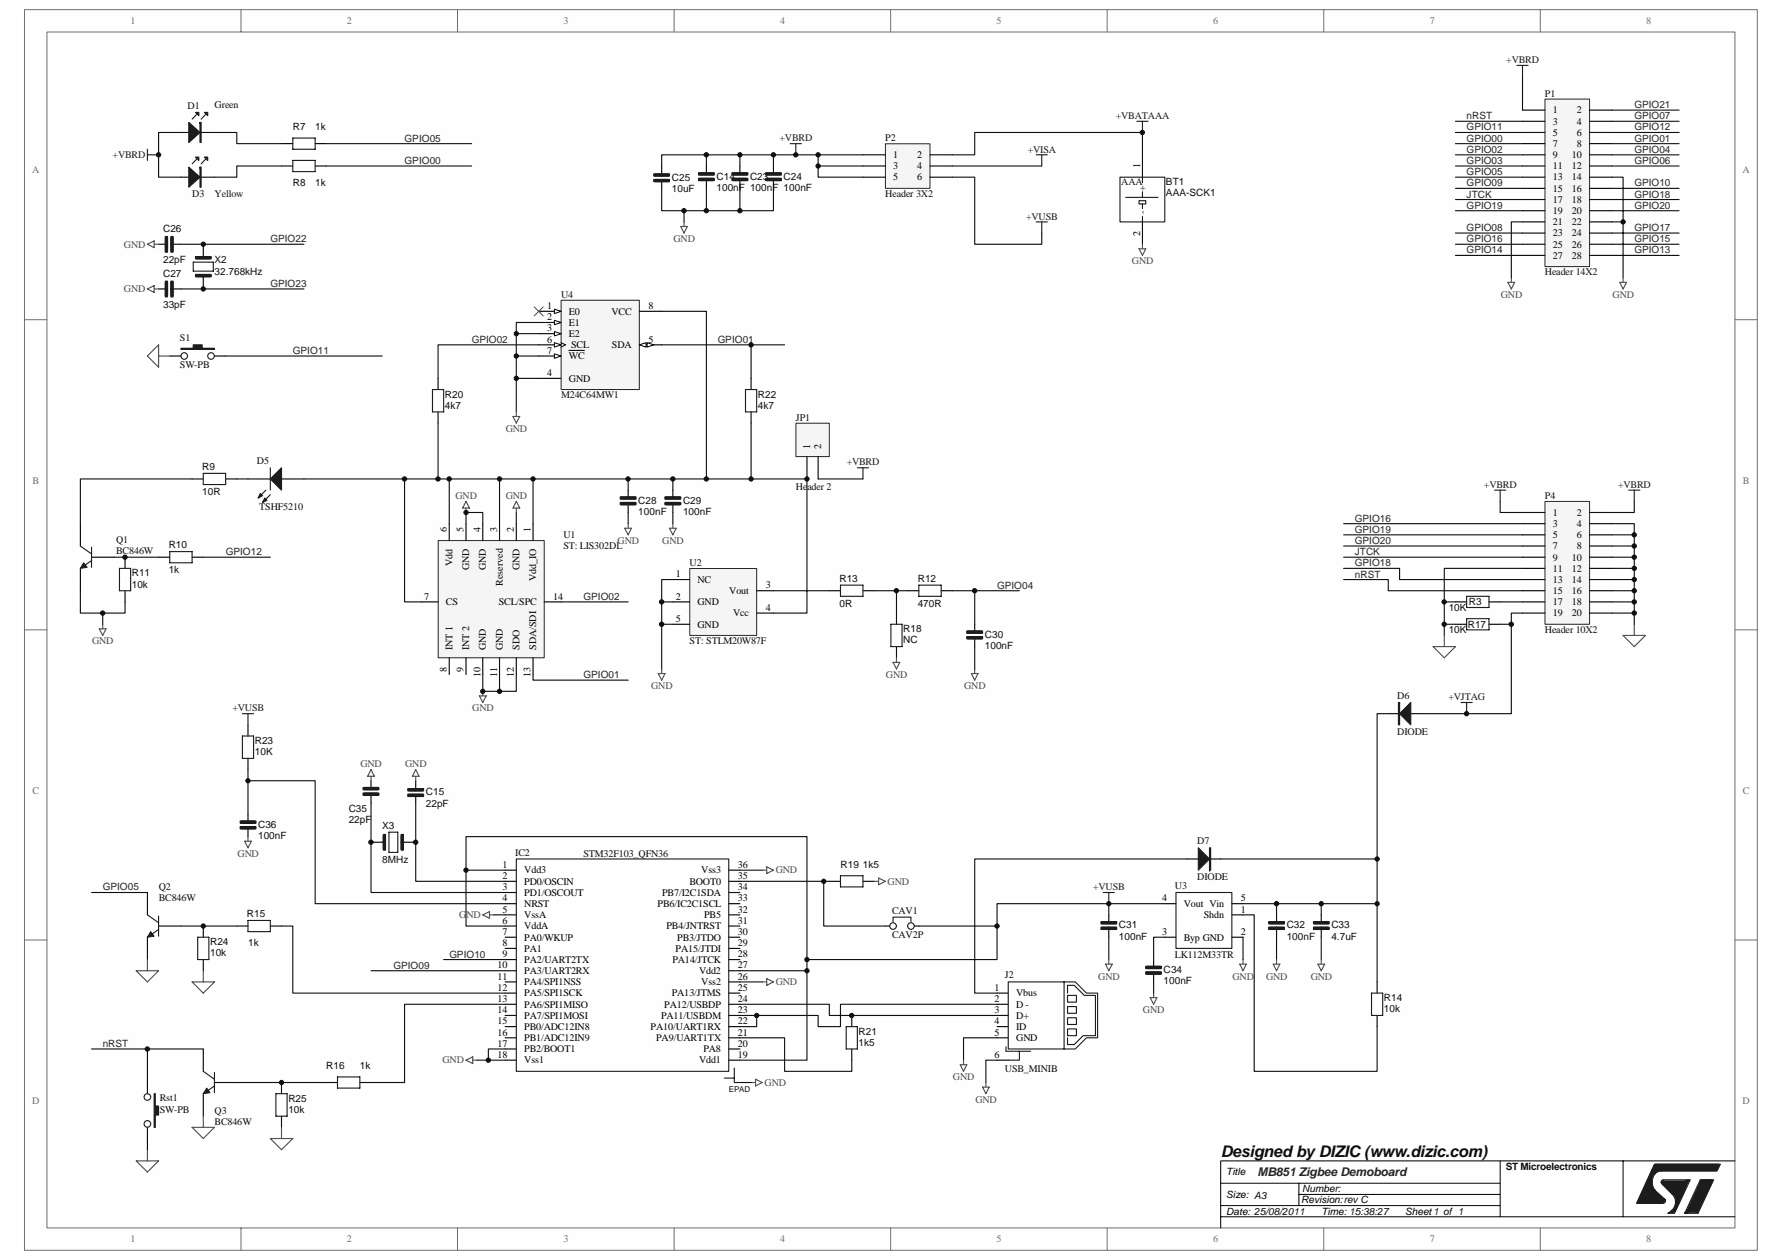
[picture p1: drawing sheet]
<svg xmlns="http://www.w3.org/2000/svg" width="297mm" height="210mm" viewBox="0 0 297 210" stroke-linecap="round" stroke-linejoin="round" font-family="sans-serif">
<path d="M4.1 1.6h288.8v206.8h-288.8z" fill="#fefefe"/>
<path d="M4.1 1.6h288.8v206.8h-288.8z" fill="none" stroke="#6e6e6e" stroke-width=".17"/>
<path d="M7.8 5.4h281.4v199.2h-281.4z" fill="#fefefe"/>
<g fill="none" stroke="#6e6e6e" stroke-width=".17">
<path d="M7.8 5.3h281.4v199.3h-281.4zM40.2 1.6v3.7M76.3 1.6v3.7M112.4 1.6v3.7M148.5 1.6v3.7M184.5 1.6v3.7M220.7 1.6v3.7M256.7 1.6v3.7M4.1 53.3h3.7M289.2 53.3h3.7M4.1 105h3.7M289.2 105h3.7"/>
<path d="M4.1 156.7h3.7M289.2 156.7h3.7M40.2 204.6v3.8M76.3 204.6v3.8M112.4 204.6v3.8M148.5 204.6v3.8M184.5 204.6v3.8M220.7 204.6v3.8M256.7 204.6v3.8"/>
</g>
<path d="M203.5 197.2h46.6M216.5 197.2v3.7M216.5 199.1h33.6M250.1 193.5v9.3M270.5 193.5v9.3M289.2 193.5h-85.7v11.1M203.5 200.9h46.6M203.5 202.8h85.7" fill="none" stroke="#000" stroke-width=".17"/>
<g fill="none" stroke="#1c1c1c" stroke-width=".19">
<path d="M32.8 19.1l-.8 .8M34.3 19.1l-.8 .8M27.6 39.4h.3v2.6h-.3zM28.5 39.4h.3v2.6h-.3zM32.8 26.5l-.8 .8M34.3 26.5l-.8 .8M48.8 23h3.7v1.9h-3.7zM48.8 26.7h3.7v1.9h-3.7zM109 29.9h2.6v.4h-2.6zM109 29h2.6v.3h-2.6zM116.4 28.8h2.7v.4h-2.7zM116.4 29.7h2.7v.4h-2.7z"/>
<path d="M122 28.8h2.6v.4h-2.6zM122 29.7h2.6v.4h-2.6zM127.6 28.8h2.6v.4h-2.6zM127.6 29.7h2.6v.4h-2.6zM27.6 46.9h.3v2.6h-.3zM28.5 46.9h.3v2.6h-.3zM32.2 43.7h3.4v1.5h-3.4zM32.6 45.7h2.6v.4h-2.6zM32.6 42.8h2.6v.3h-2.6zM32.8 42.9h2.2M32.8 45.9h2.2M33.9 42.6v.3"/>
<path d="M33.9 45.9v.4M275.8 198.3l1.8 1.7M275.9 198.3a1.93 1.93 0 0 1 1-3.2h9.3l.6-1.1h-11l-3 6.5h4.5a.38 .38 0 0 0 .3-.3 .38 .38 0 0 0-.2-.4M277.1 197.4l1.7 1.7a1.8 1.8 0 0 1-.3 2.7M277.1 197.3a.37 .37 0 0 1-.2-.4 .37 .37 0 0 1 .4-.3h4.4l-2.6 5.6h-1.1l.6-.4M281.2 196.6l-1 .6M281.6 196.6l-.2 .4v-.4l-.2 .2M278.9 201.8l.6-1.3h.2l-.6 1.3-.5 .2 .3-.3 .4-1 .6-.4-.8 1.7h-.7M280.8 202.2h2.2l2.6-5.6h-2.2l-2.6 5.6 .4-.4v.4M281.2 201.8l-.2 .4M282.8 201.8l.2 .4"/>
<circle cx="30.7" cy="59.3" r=".55"/>
<circle cx="35.2" cy="59.3" r=".55"/>
<circle cx="24.6" cy="182.8" r=".55"/>
<circle cx="24.6" cy="187.3" r=".55"/>
</g>
<g fill="none" stroke="#1c1c1c" stroke-width=".56">
<path d="M27.7 39.6v2.2M28.7 39.6v2.2M109.2 30.1h2.2M109.2 29.2h2.2M116.6 29h2.3M116.6 29.9h2.3M122.2 29h2.3M122.2 29.9h2.3M127.8 29h2.2M127.8 29.9h2.2M27.7 47.1v2.2M28.7 47.1v2.2"/>
<path d="M32.8 45.9h2.2M32.8 42.9h2.2M274.8 199.1l-.3 .5h1.3l-.8-.5-.2-1-.9 1.9h3l-1.7-1.1-.4-1.7-1.3 3M276.5 194.8l-.9 .7M277.3 197h3.9l-1.5 3.3h-.2v-.7l-.2-.4-2.2-2.2 .9 .4h2.6l-.7 1.8v.4l-.4-.7-1.1-1.2h1.8l-.3 1-1-.6h1M283.6 196.8h1.7l-2.5 5h-1.4zM283.6 197h1.1l-2 4.5h-.8l2.1-4.1h.3l-2 4.1M286 194.6h-10.2l.2-.4h10.4l-.4 .7h-10.4l-2.4 5.4h3.9l.2-.1v-.2l-1.7-1.5-.6-1h.2v-1.4l.4-.8 .5-.4"/>
</g>
<g fill="none" stroke="#0e0e0e" stroke-width=".19">
<path d="M30.2 22.1h-3.8v7.4h3.8M35.7 22.1h3.8v1.8h7.4M46.9 27.7h-7.4v1.8h-3.8M54.4 27.7h24.2M54.4 23.9h24.2M110.3 27.7v-1.9h18.6v1.9M110.3 31.4v3.7h13M114 35.1v1.9M117.7 25.8v1.9M117.7 31.4v3.7M123.3 31.4v3.7h5.6v-3.7M123.3 25.8v1.9"/>
<path d="M190.4 38.8v1.9M30.2 48.2h20.5M30.2 40.7h20.5M24.6 189.7v1.9"/>
</g>
<path d="M113.5 37.7h1.1l-.6 1.1zM114 37v.7M24.6 40.7l1.1-.5v1.1zM24.6 48.2l1.1-.6v1.1zM25.7 40.7h.7M25.7 48.2h.7M189.9 41.5h1.1l-.6 1.1zM190.4 40.7v.8M22.7 193.5h3.7l-1.8 1.8zM24.6 191.6v1.9" fill="none" stroke="#4c4c4c" stroke-width=".19"/>
<g fill="none" stroke="#000" stroke-width=".19">
<path d="M30.2 29.5h1.3M30.2 22.1h1.3M33.5 29.5h2.2M33.5 22.1h2.2M46.9 23.9h1.9M46.9 27.7h1.9M52.5 23.9h1.9M52.5 27.7h1.9M110.3 27.7v1.3M110.3 30.3v1.1M117.7 27.7v1.1M117.7 30.1v1.3"/>
<path d="M123.3 27.7v1.1M123.3 30.1v1.3M128.9 27.7v1.1M128.9 30.1v1.3M26.4 40.7h1.2M26.4 48.2h1.2M28.3 59.3h1.9M28.8 40.7h1.4M28.8 48.2h1.4M33.9 40.7v1.9M33.9 46.3v1.9M35.7 59.3h1.9"/>
<path d="M24.6 180.4v1.9M24.6 187.9v1.8"/>
</g>
<g fill="#1c1c1c" stroke="#1c1c1c" stroke-width=".19">
<path d="M31.5 27.9l1.8 1.6-1.8 1.7z"/>
<path d="M34.1 26.2h.5v.5z"/>
<path d="M32.6 26.2h.5v.5z"/>
<path d="M31.5 20.4l1.8 1.7-1.8 1.6z"/>
<path d="M34.1 18.7h.5v.6z"/>
<path d="M32.6 18.7h.5v.6z"/>
<path d="M25.7 182.3h.2v2h.5v1.5h-.5v2.1h-.2z" fill-rule="evenodd"/>
<path d="M30.2 58h2v-.5h1.5v.5h2v.2h-5.5z" fill-rule="evenodd"/>
<path d="M33.3 27.9h.2v3.3h-.2z" fill-rule="evenodd"/>
<path d="M33.3 20.4h.2v3.3h-.2z" fill-rule="evenodd"/>
</g>
<path d="M115 94.8h11.1v11.1h-11.1z" fill="#f5f5f5"/>
<path d="M115 94.7h11.1v11.2h-11.1z" fill="none" stroke="#262626" stroke-width=".17"/>
<path d="M112.2 96.6h2.8M126.1 98.4h2.8M112.2 100.3h2.8M112.2 104h2.8M126.1 102.2h2.8" fill="none" stroke="#000" stroke-width=".19"/>
<path d="M73.1 90.1h17.6v19.5h-17.6z" fill="#f5f5f5"/>
<path d="M73 90.1h17.7v19.5h-17.7z" fill="none" stroke="#262626" stroke-width=".17"/>
<g fill="none" stroke="#000" stroke-width=".19">
<path d="M74.9 87.3v2.8M77.7 87.3v2.8M80.5 87.3v2.8M83.3 87.3v2.8M86.1 87.3v2.8M88.9 87.3v2.8M70.2 100.3h2.8M74.9 109.6v2.8M77.7 109.6v2.8M80.5 109.6v2.8M83.3 109.6v2.8M86.1 109.6v2.8"/>
<path d="M88.9 109.6v2.8M90.7 100.3h2.8"/>
</g>
<path d="M77.7 83.5l.5 1.2h-1.1zM77.7 84.7v.7M86.1 83.5l.5 1.2h-1.1zM86.1 84.7v.7M79.9 116h1.1l-.5 1.1zM80.5 115.2v.8M109.7 112.2h1.1l-.5 1.1zM110.3 111.5v.7" fill="none" stroke="#4c4c4c" stroke-width=".19"/>
<path d="M77.7 87.3v-1.9h2.8v1.9M86.1 85.4v1.9M112.2 96.6h-1.9v14.9M80.5 112.4v2.8h2.8v-2.8M110.3 100.3h1.9M110.3 104h1.9" fill="none" stroke="#0e0e0e" stroke-width=".19"/>
<path d="M132.7 70.5h5.5v5.6h-5.5z" fill="#f5f5f5"/>
<path d="M132.7 70.5h5.5v5.6h-5.5z" fill="none" stroke="#262626" stroke-width=".17"/>
<path d="M190.4 27.7v1.8M190.4 37v1.8M134.5 76.1v3.7M136.4 76.1v3.7M104.7 81.7v1.1M104.7 84.1v1.3M112.2 81.7v1.1M112.2 84.1v1.3M151.3 98.4h1.9M156.9 98.4h1.8M162.5 104v1.2M162.5 106.5v1.3" fill="none" stroke="#000" stroke-width=".19"/>
<g fill="none" stroke="#0e0e0e" stroke-width=".19">
<path d="M242.6 22.1h11.2M242.6 23.9h11.2M242.6 25.8h11.2M242.6 29.5h11.2M242.6 31.4h11.2M242.6 33.3h11.2M242.6 35.1h11.2M242.6 38.8h11.2M242.6 20.2h11.2M242.6 27.7h11.2M253.8 37h-1.9v9.3M268.7 29.5h1.8v7.5"/>
<path d="M268.7 37h1.8v9.3M268.7 22.1h11.2M268.7 23.9h11.2M268.7 25.8h11.2M268.7 31.4h11.2M268.7 33.3h11.2M268.7 35.1h11.2M268.7 38.8h11.2M268.7 20.2h11.2M268.7 27.7h11.2M37.6 59.3h26.1M242.6 40.7h11.2"/>
<path d="M242.6 42.6h11.2M268.7 40.7h11.2M268.7 42.6h11.2M74.9 79.8h-7.5v20.5h2.8M88.9 79.8h45.6v22.4h-5.6M104.7 79.8v1.9M112.2 79.8v1.9M136.4 79.8h7.4M104.7 85.4v1.9M112.2 85.4v1.9M128.9 98.4h9.3M158.7 98.4h3.8v5.6"/>
<path d="M162.5 98.4h7.4M93.5 100.3h11.2M162.5 107.8v3.7"/>
</g>
<g fill="none" stroke="#1c1c1c" stroke-width=".19">
<path d="M252.9 10.9h1.8M253.8 10.9v1.9M186.7 29.5h7.5v7.5h-7.5zM187.6 32.9h5.4M189.5 20.2h1.9M189.9 33.4h1.1v.6h-1.1zM190.4 20.2v1.9M190.4 29.5v1M190.4 32v.9M190.4 34v.8M190.4 36v1M103.4 82.8h2.6v.4h-2.6z"/>
<path d="M103.4 83.7h2.6v.4h-2.6zM110.8 82.8h2.7v.4h-2.7zM110.8 83.7h2.7v.4h-2.7zM153.2 97.5h3.7v1.9h-3.7zM161.2 105.2h2.6v.3h-2.6zM161.2 106.1h2.6v.4h-2.6z"/>
</g>
<path d="M103.6 83h2.2M103.6 83.9h2.2M111 83h2.3M111 83.9h2.3M161.4 105.3h2.2M161.4 106.3h2.2" fill="none" stroke="#1c1c1c" stroke-width=".56"/>
<path d="M26.4 57.5v3.7l-1.8-1.9zM26.4 59.3h1.9M251.4 47.1h1.1l-.6 1.1zM251.9 46.3v.8M270 47.1h1.1l-.6 1.1zM270.5 46.3v.8M104.1 88h1.2l-.6 1.1zM104.7 87.3v.7M111.6 88h1.1l-.5 1.1zM112.2 87.3v.7M161.9 112.2h1.1l-.5 1.1zM162.5 111.5v.7" fill="none" stroke="#4c4c4c" stroke-width=".19"/>
<path d="M147.6 24h7.4v7.4h-7.4z" fill="#f5f5f5"/>
<path d="M147.6 24h7.4v7.4h-7.4z" fill="none" stroke="#262626" stroke-width=".17"/>
<g fill="none" stroke="#000" stroke-width=".19">
<path d="M143.8 25.8h3.8M143.8 27.7h3.8M143.8 29.5h3.8M155 25.8h3.7M155 27.7h3.7M155 29.5h3.7M39.5 154.3h1.8M45.1 154.3h1.8M184.8 152.5v1.1M184.8 154.9v1.3M192.3 159.9v1.1M212.8 152.5v1.1"/>
<path d="M212.8 154.9v1.3M220.2 152.5v1.1M220.2 154.9v1.3M192.3 162.3v1.3M54.4 180.4h1.9M60 180.4h1.8"/>
</g>
<g fill="none" stroke="#0e0e0e" stroke-width=".19">
<path d="M253.8 12.8v5.6M268.7 18.4h11.2M128.9 25.8h7.5v3.7h7.4M136.4 25.8h7.4M136.4 27.7h7.4M158.7 25.8h3.8v-3.7h27.9v5.6M158.7 29.5h3.8v11.2h11.1v-1.9M158.7 27.7h14.9M83.3 79.8h5.6v7.5M74.9 87.3v-7.5h8.4v7.5M88.9 112.4v.9h15.8M184.8 156.2v3.7"/>
<path d="M194.2 150.6h-9.4v1.9M194.2 156.2h-1.9v3.7M207.2 156.2v3.7M212.8 156.2v3.7M220.2 156.2v3.7M192.3 163.6v1.9"/>
</g>
<g fill="none" stroke="#1c1c1c" stroke-width=".19">
<path d="M24.6 25.8h1.8M24.6 24.9v1.8M131.7 23.9h1.9M132.6 23.9v1.9M172.7 25.8h1.9M172.7 37h1.9M173.6 25.8v1.9M173.6 37v1.8M142.9 78h1.9M143.8 78v1.8M41.3 153.4h3.8v1.9h-3.8zM183.5 153.6h2.6v.4h-2.6z"/>
<path d="M183.5 154.5h2.6v.4h-2.6zM183.9 148.7h1.9M184.8 148.7v1.9M211.5 153.6h2.6v.4h-2.6zM211.5 154.5h2.6v.4h-2.6zM218.9 153.6h2.6v.4h-2.6zM218.9 154.5h2.6v.4h-2.6zM56.3 179.5h3.7v1.8h-3.7zM191 161h2.6v.4h-2.6zM191 162h2.6v.3h-2.6z"/>
</g>
<path d="M183.7 153.8h2.2M183.7 154.7h2.2M211.7 153.8h2.2M211.7 154.7h2.2M219.1 153.8h2.3M219.1 154.7h2.3M191.2 161.2h2.2M191.2 162.2h2.2" fill="none" stroke="#1c1c1c" stroke-width=".56"/>
<path d="M184.8 159.9v.8M207.2 159.9v.8M212.8 159.9v.8M220.2 159.9v.8M184.3 160.7h1.1l-.6 1.1zM191.7 166.3h1.1l-.5 1.1zM192.3 165.5v.8M206.6 160.7h1.1l-.5 1.1zM212.2 160.7h1.1l-.5 1.1zM219.7 160.7h1.1l-.6 1.1z" fill="none" stroke="#4c4c4c" stroke-width=".19"/>
<path d="M257.6 16.5h7.4v27.9h-7.4z" fill="#f5f5f5"/>
<path d="M257.5 16.5h7.5v27.9h-7.5z" fill="none" stroke="#262626" stroke-width=".17"/>
<g fill="none" stroke="#000" stroke-width=".19">
<path d="M253.8 18.4h3.7M265 18.4h3.7M253.8 20.2h3.7M253.8 22.1h3.7M253.8 23.9h3.7M253.8 25.8h3.7M253.8 27.7h3.7M253.8 29.5h3.7M253.8 31.4h3.7M253.8 33.3h3.7M253.8 35.1h3.7M253.8 37h3.7"/>
<path d="M253.8 38.8h3.7M265 20.2h3.7M265 22.1h3.7M265 23.9h3.7M265 25.8h3.7M265 27.7h3.7M265 29.5h3.7M265 31.4h3.7M265 33.3h3.7M265 35.1h3.7M265 37h3.7M265 38.8h3.7"/>
<path d="M253.8 40.7h3.7M253.8 42.6h3.7M265 40.7h3.7M265 42.6h3.7M32 79.8h1.9M37.6 79.8h1.9M41.3 79.8h3.8M46.9 79.8h3.8M13.4 87.3v3.7M13.4 94.7v3.7M15.3 92.9h3.7M20.8 92.9v1.8"/>
<path d="M20.8 98.4v1.9M26.4 92.9h1.9M32 92.9h1.9M231.4 118.9h1.9M235.2 118.9h1.8M242.6 100.3h1.9M242.6 104h1.9M248.2 100.3h1.9M248.2 104h1.9M194.2 156.2h1.8M194.2 150.6h1.8M197.9 143.2h1.8"/>
<path d="M201.6 143.2h1.9M205.3 156.2h1.9M205.3 150.6h1.9M205.3 152.5h1.9"/>
</g>
<g fill="none" stroke="#0e0e0e" stroke-width=".19">
<path d="M32 79.8h-18.6v7.5M39.5 79.8h1.8M50.7 79.8h16.7M13.4 98.4v3.8h7.4v-1.9M19 92.9h7.4M33.9 92.9h11.2M224 94.7h9.3v1.9h20.5M224 96.6h7.4v1.8h22.4M224 92.9h29.8M224 87.3h29.8M224 91h29.8M224 89.1h29.8"/>
<path d="M250.1 83.5v1.9h3.7M253.8 94.7h-13.1v11.2M268.7 87.3h3.7v16.7M268.7 92.9h3.7M268.7 91h3.7M268.7 89.1h3.7M268.7 94.7h3.7M268.7 96.6h3.7M268.7 98.4h3.7M272.4 83.5v1.9h-3.7M17.1 102.2v1.8M86.1 112.4v2.8h-2.8"/>
<path d="M231.4 118.9h-1.9v24.3M240.7 100.3h1.9M240.7 104h1.9M250.1 100.3h3.7M268.7 100.3h3.7M268.7 102.2h3.7M15.3 148.7h9.3M207.2 150.6h13v1.9M212.8 150.6v1.9M15.3 174.8h18.6"/>
</g>
<g fill="#1c1c1c" stroke="#1c1c1c" stroke-width=".19">
<path d="M45.1 79.8l1.8-1.8v3.7z"/>
<path d="M43.4 82.3l.4 .3-.8 .4z"/>
<path d="M44.1 83l.4 .4-.7 .3z"/>
<path d="M233.3 118.9l1.9-1.8v3.7z"/>
<path d="M199.7 141.3l1.9 1.9-1.9 1.8z"/>
<path d="M233.1 117.1v3.7h.2v-3.7z" fill-rule="evenodd"/>
<path d="M201.6 141.3v3.7h.2v-3.7z" fill-rule="evenodd"/>
</g>
<g fill="none" stroke="#1c1c1c" stroke-width=".19">
<path d="M33.9 78.9h3.7v1.9h-3.7zM45.1 78v3.7M13.4 91l1.9 1.3M15.3 93.4l-1.9 1.3M15.3 91.2v3.4M19.9 94.7h1.9v3.7h-1.9zM28.3 91.9h3.7v1.9h-3.7zM44.3 81.7l-1.3 1.3M45.1 82.4l-1.3 1.3M244.5 99.4h3.7v1.8h-3.7zM271.5 81.7h1.8M272.4 81.7v1.8"/>
<path d="M243.5 117.1h1.9M244.5 103.1h3.7v1.9h-3.7zM244.5 117.1v1.8M196 148.7h9.3v9.4h-9.3z"/>
</g>
<path d="M13.9 93.8l.6 .8-1.1 .1z" fill="#1c1c1c" stroke="#1c1c1c" stroke-width=".17"/>
<path d="M16.5 104.8h1.2l-.6 1.1zM17.1 104v.8M238.9 107.8h3.7l-1.9 1.8zM240.7 105.9v1.9M270.5 105.9h3.8l-1.9 1.9zM272.4 104v1.9" fill="none" stroke="#4c4c4c" stroke-width=".19"/>
<path d="M257.6 83.6h7.4v20.4h-7.4z" fill="#f5f5f5"/>
<path d="M257.5 83.6h7.5v20.4h-7.5z" fill="none" stroke="#262626" stroke-width=".17"/>
<g fill="none" stroke="#000" stroke-width=".19">
<path d="M138.2 98.4h1.9M143.8 98.4h1.9M253.8 85.4h3.7M253.8 87.3h3.7M253.8 89.1h3.7M253.8 91h3.7M253.8 92.9h3.7M253.8 94.7h3.7M253.8 96.6h3.7M253.8 98.4h3.7M265 85.4h3.7M265 87.3h3.7"/>
<path d="M265 89.1h3.7M265 91h3.7M265 92.9h3.7M265 94.7h3.7M265 96.6h3.7M265 98.4h3.7M149.4 102.2v1.8M149.4 107.8v1.8M253.8 100.3h3.7M253.8 102.2h3.7M265 100.3h3.7M265 102.2h3.7"/>
<path d="M24.6 148.7v3.8M24.6 156.2v3.7M26.4 154.3h3.8M84.2 154.3h1.9M84.2 159.9h1.9M84.2 158.1h1.9M84.2 156.2h1.9M84.2 152.5h1.9M84.2 150.6h1.9M84.2 148.7h1.9M84.2 146.9h1.9M84.2 145h1.9"/>
<path d="M121.5 154.3h1.8M121.5 159.9h1.8M121.5 158.1h1.8M121.5 156.2h1.8M121.5 152.5h1.8M121.5 150.6h1.8M121.5 148.7h1.8M121.5 146.9h1.8M121.5 145h1.8M138.2 146.9h1.9M143.8 146.9h1.9M147.6 154.3h1.8"/>
<path d="M33.9 174.8v3.7M84.2 176.7h1.9M84.2 174.8h1.9M84.2 173h1.9M84.2 171.1h1.9M84.2 169.2h1.9M84.2 167.4h1.9M84.2 165.5h1.9M84.2 163.6h1.9M84.2 161.8h1.9M121.5 176.7h1.8M121.5 174.8h1.8"/>
<path d="M121.5 173h1.8M121.5 171.1h1.8M121.5 169.2h1.8M121.5 167.4h1.8M121.5 165.5h1.8M121.5 163.6h1.8M121.5 161.8h1.8M229.5 163.6v1.9M229.5 169.2v1.9M33.9 182.3v3.7M35.7 180.4h3.8M123.3 180.4h1.9"/>
</g>
<g fill="none" stroke="#1c1c1c" stroke-width=".19">
<path d="M140.1 97.5h3.7v1.9h-3.7zM249.1 81.7h1.9M250.1 81.7v1.8M148.5 104h1.9v3.8h-1.9zM24.6 152.5l1.8 1.3M26.4 154.9l-1.8 1.3M26.4 152.7v3.3M86.1 143.2h35.4v35.3h-35.4zM140.1 145.9h3.7v1.9h-3.7zM33.9 178.5l1.8 1.4M35.7 178.7v3.4M120.7 179.7h1.7"/>
<path d="M122.4 178v2.4h.9M228.6 165.5h1.9v3.7h-1.9zM35.7 181l-1.8 1.3"/>
</g>
<g fill="none" stroke="#0e0e0e" stroke-width=".19">
<path d="M145.7 98.4h5.6M149.4 98.4v3.8M251.9 104v14.9h-14.9M253.8 102.2h-1.9v1.8h-1.8M74 159.9h10.2M77.7 145v9.3h6.5M82.3 152.5h1.9M84.2 145h-6.5v-5.6h56.8v22.4h-11.2M123.3 146.9h14M123.3 145h3.8M203.5 143.2h26v20.4M207.2 152.5h1.9v26h20.4v-7.4"/>
<path d="M220.2 150.6h9.3M24.6 174.8v5.6M61.8 161.8h22.4M123.3 163.6h3.8M134.5 161.8v14.9h-11.2M166.2 173h-5.6v3.7M166.2 176.7h-1.9v3.7"/>
</g>
<g fill="#1c1c1c" stroke="#1c1c1c" stroke-width=".17">
<path d="M25.1 155.3l.6 .7-1.1 .2z"/>
<path d="M34.5 181.3l.5 .8-1.1 .2z"/>
</g>
<g fill="none" stroke="#4c4c4c" stroke-width=".19">
<path d="M148.9 110.4h1.1l-.6 1.1zM149.4 109.6v.8M24.6 159.9v1.9M80.5 152.5l1.1-.6v1.1zM81.6 152.5h.7M127.1 145h.7M127.8 144.5l1.1 .5-1.1 .6zM145.7 146.9h.7M146.4 146.3l1.2 .6-1.2 .5zM22.7 161.8h3.7l-1.8 1.8zM77.7 176.7l1.1-.6v1.1zM78.8 176.7h.7"/>
<path d="M125.9 179.9l1.2 .5-1.2 .6zM127.1 163.6h.7M127.8 163.1l1.1 .5-1.1 .6zM160.1 177.4h1.1l-.6 1.1zM160.6 176.7v.7M32 187.9h3.7l-1.8 1.8zM33.9 186v1.9M125.2 180.4h.7M163.8 181.2h1.1l-.6 1.1zM164.3 180.4v.8"/>
</g>
<circle cx="148.9" cy="154.3" r=".55" fill="#fefefe" stroke="#000" stroke-width=".17"/>
<path d="M151.3 154.3h1.9" fill="none" stroke="#000" stroke-width=".19"/>
<circle cx="151.8" cy="154.3" r=".55" fill="#fefefe" stroke="#000" stroke-width=".17"/>
<g fill="none" stroke="#1c1c1c" stroke-width=".19">
<path d="M40 136.8h2.6v.4h-2.6zM40 137.8h2.6v.3h-2.6zM40.4 122.7h1.9v3.7h-1.9zM60.5 131.2h2.6v.4h-2.6zM60.5 132.2h2.6v.3h-2.6zM63.9 139.1h.4v2.6h-.4zM64.1 139.3v2.2M64.8 138.7h1.5v3.3h-1.5zM66.9 139.1h.3v2.6h-.3zM67.1 139.3v2.2M68 132.4h2.6v.3h-2.6zM68 131.4h2.6v.4h-2.6z"/>
<path d="M63.7 140.4h.4M67.1 140.4h.3M148.9 153.6v-.8h2.9v.8M141.1 171.1h1.8v3.7h-1.8z"/>
</g>
<g fill="none" stroke="#0e0e0e" stroke-width=".19">
<path d="M41.3 128.2v7.5M61.8 133.8v14.9h22.4M69.3 133.8v13.1h14.9M46.9 154.3h1.9v11.2h35.4M138.2 146.9h-.9v7.4h10.3M166.2 154.3v5.6h-31.7M184.8 150.6h-18.6v3.7h-13M197.9 143.2h-35.4v22.3h3.7M81.4 176.7h2.8M84.2 174.8h-2.8v1.9h-1.9M84.2 167.4h-16.8v13h-5.6M123.3 173h7.5v5.5h11.2v-1.8"/>
<path d="M123.3 167.4h14.9v1.8h28M126.1 169.2v1.9h-2.8M166.2 167.4h-26.1v3.7h-3.7v-1.9h-13.1"/>
</g>
<path d="M41.3 120.8v1.9M41.3 126.4v1.8M41.3 135.7v1.1M41.3 138.1v1.3M61.8 130.1v1.1M61.8 132.5v1.3M69.3 130.1v1.3M69.3 132.7v1.1M61.8 140.4h1.9M67.4 140.4h1.9M142 169.2v1.9M142 174.8v1.9" fill="none" stroke="#000" stroke-width=".19"/>
<path d="M40.2 137h2.3M40.2 137.9h2.3M60.7 131.4h2.3M60.7 132.4h2.3M64.1 139.3v2.2M67.1 139.3v2.2M68.2 132.5h2.2M68.2 131.6h2.2" fill="none" stroke="#1c1c1c" stroke-width=".56"/>
<path d="M41.3 139.4v.8M61.8 128.2l.6 1.2h-1.1zM61.8 129.4v.7M69.3 128.2l.5 1.2h-1.1zM69.3 129.4v.7M40.8 140.2h1.1l-.6 1.1z" fill="none" stroke="#4c4c4c" stroke-width=".19"/>
<path d="M93.6 50.1h13v14.8h-13z" fill="#f5f5f5"/>
<path d="M93.5 50h13.1v14.9h-13.1z" fill="none" stroke="#262626" stroke-width=".17"/>
<path d="M89.8 51.9h3.7" fill="none" stroke="#000" stroke-width=".19"/>
<path d="M92.4 51.5l1.1 .4-1.1 .4z" fill="#fefefe" stroke="#000" stroke-width=".17"/>
<path d="M89.8 53.7h3.7" fill="none" stroke="#000" stroke-width=".19"/>
<path d="M92.4 53.4l1.1 .3-1.1 .4z" fill="#fefefe" stroke="#000" stroke-width=".17"/>
<path d="M89.8 55.6h3.7" fill="none" stroke="#000" stroke-width=".19"/>
<path d="M92.4 55.2l1.1 .4-1.1 .4z" fill="#fefefe" stroke="#000" stroke-width=".17"/>
<path d="M106.6 57.5h3.7M89.8 63.1h3.7" fill="none" stroke="#000" stroke-width=".19"/>
<g fill="#fefefe" stroke="#000" stroke-width=".17">
<path d="M106.6 57.5l1.1-.4v.7z"/>
<path d="M107.9 57.1l1.1 .4-1.1 .3z"/>
</g>
<path d="M89.8 57.5h3.7" fill="none" stroke="#000" stroke-width=".19"/>
<path d="M93.5 57.1l.8 .4-.8 .3" fill="none" stroke="#000" stroke-width=".17"/>
<path d="M92.4 57.1l1.1 .4-1.1 .3z" fill="#fefefe" stroke="#000" stroke-width=".17"/>
<path d="M89.8 59.3h3.7" fill="none" stroke="#000" stroke-width=".19"/>
<path d="M92.4 59l1.1 .3-1.1 .4z" fill="#fefefe" stroke="#000" stroke-width=".17"/>
<g fill="none" stroke="#000" stroke-width=".19">
<path d="M94.8 58.4h2.6M106.6 51.9h3.7M73 63.1v1.8M73 68.6v1.9M125.2 63.1v1.8M125.2 68.6v1.9M33.9 154.3v1.9M33.9 159.9v1.9M166.2 165.5h1.9M166.2 167.4h1.9M166.2 169.2h1.9M166.2 171.1h1.9"/>
<path d="M166.2 173h1.9M166.2 176.7h1.9M46.9 180.4v1.9M46.9 186v1.9"/>
</g>
<g fill="none" stroke="#0e0e0e" stroke-width=".19">
<path d="M86.1 55.6h3.7M86.1 59.3h3.7M89.8 53.7h-3.7v9.4M89.8 57.5h-16.8v5.6M110.3 51.9h7.4v27.9M110.3 57.5h20.5M125.2 57.5v5.6M73 70.5v9.3M89.8 63.1h-3.7v5.5M125.2 70.5v9.3M41.3 130.1h11.2v20.5h31.7M30.2 154.3h9.3"/>
<path d="M39.5 180.4h14.9"/>
</g>
<path d="M85.5 69.4h1.1l-.5 1.1zM86.1 68.6v.8M32 163.6h3.7l-1.8 1.9zM33.9 161.8v1.8M45.1 189.7h3.7l-1.9 1.9zM46.9 187.9v1.8" fill="none" stroke="#4c4c4c" stroke-width=".19"/>
<path d="M89 51.1l1.5 1.5M90.5 51.1l-1.5 1.5" fill="none" stroke="#4c4c4c" stroke-width=".17"/>
<g fill="none" stroke="#1c1c1c" stroke-width=".19">
<path d="M72.1 64.9h1.9v3.7h-1.9zM124.3 64.9h1.8v3.7h-1.8zM40.4 118.9h1.9M41.3 118.9v1.9M33 156.2h1.8v3.7h-1.8zM167.7 174.5v.7h2.2M168.1 163.6h9.3v11.2h-9.3zM171.8 175.2h-1.9v1.5h-1.8M177.4 163.6h1.8l1.9 1.9h1.9v7.5h-1.9l-1.9 1.8h-1.8M177.9 165.5v-1.3h1.2l1.6 1.7h1.9v6.7h-2.1l-1.4 1.5h-1.2v-1.1M177.9 165.9h1.5v1.1h-1.5zM177.9 167.7h1.5v1.2h-1.5z"/>
<path d="M177.9 169.6h1.5v1.1h-1.5zM177.9 171.5h1.5v1.1h-1.5zM46 182.3h1.9v3.7h-1.9z"/>
</g>
<g fill="#0e0e0e" stroke="#0e0e0e" stroke-width=".17">
<circle cx="17.1" cy="102.2" r=".37"/>
<circle cx="20.8" cy="92.9" r=".37"/>
<circle cx="24.6" cy="174.8" r=".36"/>
<circle cx="26.4" cy="25.8" r=".36"/>
<circle cx="33.9" cy="154.3" r=".36"/>
<circle cx="33.9" cy="48.2" r=".36"/>
<circle cx="33.9" cy="40.7" r=".36"/>
<circle cx="41.3" cy="130.1" r=".36"/>
<circle cx="46.9" cy="180.4" r=".36"/>
<circle cx="61.8" cy="140.4" r=".36"/>
<circle cx="67.4" cy="79.8" r=".37"/>
<circle cx="69.3" cy="140.4" r=".36"/>
<circle cx="73" cy="79.8" r=".36"/>
<circle cx="74.9" cy="79.8" r=".36"/>
<circle cx="77.7" cy="145" r=".36"/>
<circle cx="77.7" cy="85.4" r=".36"/>
<circle cx="80.5" cy="115.2" r=".36"/>
<circle cx="81.4" cy="176.7" r=".36"/>
<circle cx="83.3" cy="115.2" r=".36"/>
<circle cx="83.3" cy="79.8" r=".36"/>
<circle cx="86.1" cy="63.1" r=".36"/>
<circle cx="86.1" cy="59.3" r=".36"/>
<circle cx="86.1" cy="55.6" r=".36"/>
<circle cx="88.9" cy="79.8" r=".36"/>
<circle cx="104.7" cy="79.8" r=".36"/>
<circle cx="110.3" cy="104" r=".37"/>
<circle cx="110.3" cy="100.3" r=".37"/>
<circle cx="112.2" cy="79.8" r=".37"/>
<circle cx="114" cy="35.1" r=".37"/>
<circle cx="117.7" cy="79.8" r=".36"/>
<circle cx="117.7" cy="35.1" r=".36"/>
<circle cx="117.7" cy="25.8" r=".36"/>
<circle cx="123.3" cy="35.1" r=".36"/>
<circle cx="123.3" cy="25.8" r=".36"/>
<circle cx="125.2" cy="79.8" r=".36"/>
<circle cx="125.2" cy="57.5" r=".36"/>
<circle cx="126.1" cy="169.2" r=".36"/>
<circle cx="128.9" cy="25.8" r=".36"/>
<circle cx="132.6" cy="25.8" r=".36"/>
<circle cx="134.5" cy="161.8" r=".36"/>
<circle cx="134.5" cy="159.9" r=".36"/>
<circle cx="134.5" cy="79.8" r=".36"/>
<circle cx="136.4" cy="27.7" r=".36"/>
<circle cx="136.4" cy="25.8" r=".36"/>
<circle cx="137.3" cy="146.9" r=".36"/>
<circle cx="142" cy="169.2" r=".36"/>
<circle cx="149.4" cy="98.4" r=".36"/>
<circle cx="162.5" cy="98.4" r=".36"/>
<circle cx="166.2" cy="154.3" r=".36"/>
<circle cx="184.8" cy="150.6" r=".36"/>
<circle cx="190.4" cy="22.1" r=".36"/>
<circle cx="212.8" cy="150.6" r=".36"/>
<circle cx="220.2" cy="150.6" r=".36"/>
<circle cx="229.6" cy="150.6" r=".36"/>
<circle cx="229.6" cy="143.2" r=".36"/>
<circle cx="240.7" cy="104" r=".36"/>
<circle cx="240.7" cy="100.3" r=".36"/>
<circle cx="244.5" cy="118.9" r=".36"/>
<circle cx="251.9" cy="104" r=".37"/>
<circle cx="270.5" cy="37" r=".36"/>
<circle cx="272.4" cy="102.2" r=".36"/>
<circle cx="272.4" cy="100.3" r=".36"/>
<circle cx="272.4" cy="98.4" r=".36"/>
<circle cx="272.4" cy="96.6" r=".36"/>
<circle cx="272.4" cy="94.7" r=".36"/>
<circle cx="272.4" cy="92.9" r=".36"/>
<circle cx="272.4" cy="91" r=".36"/>
<circle cx="272.4" cy="89.1" r=".36"/>
</g>
<text font-size="2.7" fill="#0e0e0e" x="203.5" y="192.9">Designed by DIZIC (www.dizic.com)</text>
<text font-size="2" fill="#262626" x="209.6" y="196">MB851 Zigbee Demoboard</text>
<g font-size="1.7" fill="#706f64">
<text x="21.7" y="4">1</text>
<text x="57.8" y="4">2</text>
<text x="93.9" y="4">3</text>
<text x="130" y="4">4</text>
<text x="166.1" y="4">5</text>
<text x="202.2" y="4">6</text>
<text x="238.3" y="4">7</text>
<text x="274.4" y="4">8</text>
<text x="5.4" y="28.9">A</text>
<text x="290.5" y="28.9">A</text>
<text x="5.4" y="80.6">B</text>
<text x="290.5" y="80.6">B</text>
<text x="5.4" y="132.3">C</text>
<text x="290.5" y="132.3">C</text>
<text x="5.4" y="184">D</text>
<text x="290.5" y="184">D</text>
<text x="21.7" y="207">1</text>
<text x="57.8" y="207">2</text>
<text x="93.9" y="207">3</text>
<text x="130" y="207">4</text>
<text x="166.1" y="207">5</text>
<text x="202.2" y="207">6</text>
<text x="238.3" y="207">7</text>
<text x="274.4" y="207">8</text>
</g>
<g font-size="1.7" fill="#1c1c1c">
<text x="251.1" y="10.5">+VBRD</text>
<text x="129.9" y="23.6">+VBRD</text>
<text x="186" y="19.8">+VBATAAA</text>
<text x="18.8" y="26.4">+VBRD</text>
<text x="171.3" y="25.4">+VISA</text>
<text x="186.9" y="30.8">AAA</text>
<text x="171" y="36.6">+VUSB</text>
<text x="141.1" y="77.6">+VBRD</text>
<text x="247.4" y="81.3">+VBRD</text>
<text x="269.7" y="81.3">+VBRD</text>
<text x="38.7" y="118.6">+VUSB</text>
<text x="241.4" y="116.7">+VJTAG</text>
<text x="182.2" y="148.4">+VUSB</text>
</g>
<g font-size="1.7" fill="#0e0e0e">
<text x="35.8" y="18">Green</text>
<text x="257.5" y="16.1">P1</text>
<text x="31.3" y="18.2">D1</text>
<text x="48.8" y="21.7">R7</text>
<text x="52.5" y="21.7">1k</text>
<text x="147.6" y="23.6">P2</text>
<text x="119.4" y="29.9">C14</text>
<text x="125" y="29.9">C23</text>
<text x="130.6" y="29.9">C24</text>
<text x="32" y="32.9">D3</text>
<text x="35.8" y="32.9">Yellow</text>
<text x="48.8" y="31.1">R8</text>
<text x="52.5" y="31.1">1k</text>
<text x="112" y="30.1">C25</text>
<text x="112" y="32">10uF</text>
<text x="119.4" y="31.8">100nF 100nF 100nF</text>
<text x="147.6" y="32.9">Header 3X2</text>
<text x="194.3" y="30.9">BT1</text>
<text x="194.3" y="32.7">AAA-SCK1</text>
<text x="27.2" y="38.7">C26</text>
<text x="27.2" y="43.9">22pF</text>
<text x="27.2" y="46.1">C27</text>
<text x="35.8" y="43.9">X2</text>
<text x="35.8" y="45.8">32.768kHz</text>
<text x="257.5" y="45.9">Header 14X2</text>
<text x="27.2" y="51.4">33pF</text>
<text x="93.5" y="49.6">U4</text>
<text x="30" y="56.9">S1</text>
<text x="30" y="61.4">SW-PB</text>
<text x="74.1" y="66.3">R20</text>
<text x="74.1" y="68.1">4k7</text>
<text x="93.5" y="66.4">M24C64MW1</text>
<text x="126.3" y="66.3">R22</text>
<text x="126.3" y="68.1">4k7</text>
<text x="132.7" y="70.1">JP1</text>
<text x="42.8" y="77.4">D5</text>
<text x="33.7" y="78.4">R9</text>
<text x="33.7" y="82.5">10R</text>
<text x="106.4" y="83.9">C28</text>
<text x="113.9" y="83.9">C29</text>
<text x="132.7" y="81.7">Header 2</text>
<text x="257.5" y="83.2">P4</text>
<text x="43.2" y="85">TSHF5210</text>
<text x="93.9" y="89.7">U1</text>
<text x="106.4" y="85.8">100nF</text>
<text x="113.9" y="85.8">100nF</text>
<text x="19.4" y="90.4">Q1</text>
<text x="19.4" y="92.3">BC846W</text>
<text x="28.1" y="91.4">R10</text>
<text x="28.1" y="95.5">1k</text>
<text x="93.9" y="91.5">ST: LIS302DL</text>
<text x="115" y="94.3">U2</text>
<text x="22" y="96.1">R11</text>
<text x="22" y="97.9">10k</text>
<text x="139.9" y="97">R13</text>
<text x="139.9" y="101.1">0R</text>
<text x="153" y="97">R12</text>
<text x="153" y="101.1">470R</text>
<text x="241.5" y="101.8">10K</text>
<text x="244.9" y="100.9">R3</text>
<text x="115" y="107.4">ST: STLM20W87F</text>
<text x="150.6" y="105.4">R18</text>
<text x="150.6" y="107.2">NC</text>
<text x="164.2" y="106.3">C30</text>
<text x="241.5" y="105.6">10K</text>
<text x="244.7" y="104.6">R17</text>
<text x="257.5" y="105.5">Header 10X2</text>
<text x="164.2" y="108.2">100nF</text>
<text x="232.9" y="116.5">D6</text>
<text x="42.5" y="124">R23</text>
<text x="42.5" y="125.9">10K</text>
<text x="232.9" y="122.5">DIODE</text>
<text x="43" y="138">C36</text>
<text x="58.1" y="135.4">C35</text>
<text x="58.1" y="137.2">22pF</text>
<text x="71" y="132.6">C15</text>
<text x="71" y="134.4">22pF</text>
<text x="43" y="139.8">100nF</text>
<text x="63.7" y="138.2">X3</text>
<text x="63.7" y="143.7">8MHz</text>
<text x="85.9" y="142.6">IC2</text>
<text x="97.3" y="142.8">STM32F103_QFN36</text>
<text x="199.6" y="140.7">D7</text>
<text x="26.5" y="148.4">Q2</text>
<text x="140.1" y="144.7">R19 1k5</text>
<text x="195.8" y="148.2">U3</text>
<text x="199.6" y="146.7">DIODE</text>
<text x="26.5" y="150.2">BC846W</text>
<text x="41.2" y="152.9">R15</text>
<text x="148.7" y="152.3">CAV1</text>
<text x="186.5" y="154.7">C31</text>
<text x="214.5" y="154.7">C32</text>
<text x="221.9" y="154.7">C33</text>
<text x="35" y="157.5">R24</text>
<text x="35" y="159.4">10k</text>
<text x="41.4" y="157.7">1k</text>
<text x="148.7" y="156.4">CAV2P</text>
<text x="186.5" y="156.6">100nF</text>
<text x="195.8" y="159.7">LK112M33TR</text>
<text x="214.5" y="156.6">100nF</text>
<text x="221.9" y="156.6">4.7uF</text>
<text x="167.5" y="163.1">J2</text>
<text x="194" y="162.2">C34</text>
<text x="194" y="164">100nF</text>
<text x="230.7" y="166.8">R14</text>
<text x="143.1" y="172.4">R21</text>
<text x="230.7" y="168.7">10k</text>
<text x="54.4" y="178.2">R16</text>
<text x="60" y="178.2">1k</text>
<text x="143.1" y="174.3">1k5</text>
<text x="167.5" y="178.7">USB_MINIB</text>
<text x="26.6" y="183.6">Rst1</text>
<text x="26.6" y="185.4">SW-PB</text>
<text x="35.8" y="185.6">Q3</text>
<text x="48.1" y="183.6">R25</text>
<text x="48.1" y="185.5">10k</text>
<text x="35.8" y="187.5">BC846W</text>
<text x="251" y="194.9">ST Microelectronics</text>
</g>
<g font-size="1.7" fill="#262626">
<text x="67.4" y="23.6">GPIO05</text>
<text x="244.5" y="21.7">GPIO11</text>
<text x="244.5" y="23.6">GPIO00</text>
<text x="244.5" y="19.9">nRST</text>
<text x="272.4" y="21.7">GPIO12</text>
<text x="272.4" y="23.6">GPIO01</text>
<text x="272.4" y="19.9">GPIO07</text>
<text x="272.4" y="18">GPIO21</text>
<text x="67.4" y="27.3">GPIO00</text>
<text x="244.5" y="29.2">GPIO05</text>
<text x="244.5" y="25.5">GPIO02</text>
<text x="244.5" y="27.3">GPIO03</text>
<text x="272.4" y="27.3">GPIO06</text>
<text x="272.4" y="25.5">GPIO04</text>
<text x="244.5" y="34.8">GPIO19</text>
<text x="244.5" y="31.1">GPIO09</text>
<text x="244.5" y="32.9">JTCK</text>
<text x="272.4" y="31.1">GPIO10</text>
<text x="272.4" y="34.8">GPIO20</text>
<text x="272.4" y="32.9">GPIO18</text>
<text x="45.1" y="40.4">GPIO22</text>
<text x="244.5" y="40.4">GPIO16</text>
<text x="244.5" y="38.5">GPIO08</text>
<text x="272.4" y="40.4">GPIO15</text>
<text x="272.4" y="38.5">GPIO17</text>
<text x="45.1" y="47.8">GPIO23</text>
<text x="244.5" y="42.2">GPIO14</text>
<text x="272.4" y="42.2">GPIO13</text>
<text x="48.8" y="59">GPIO11</text>
<text x="78.6" y="57.1">GPIO02</text>
<text x="119.6" y="57.1">GPIO01</text>
<text x="225.8" y="88.8">GPIO19</text>
<text x="225.8" y="86.9">GPIO16</text>
<text x="37.6" y="92.5">GPIO12</text>
<text x="225.8" y="92.5">JTCK</text>
<text x="225.8" y="94.4">GPIO18</text>
<text x="225.8" y="90.7">GPIO20</text>
<text x="97.3" y="100">GPIO02</text>
<text x="166.2" y="98.1">GPIO04</text>
<text x="225.8" y="96.2">nRST</text>
<text x="97.3" y="113">GPIO01</text>
<text x="17.1" y="148.4">GPIO05</text>
<text x="65.6" y="161.4">GPIO09</text>
<text x="74.9" y="159.6">GPIO10</text>
<text x="17.1" y="174.5">nRST</text>
</g>
<g font-size="1.7">
<text x="258.8" y="18.9">1</text>
<text x="258.8" y="20.8">3</text>
<text x="258.8" y="22.6">5</text>
<text x="262.8" y="18.9">2</text>
<text x="262.8" y="20.8">4</text>
<text x="262.8" y="22.6">6</text>
<text x="148.9" y="26.4">1</text>
<text x="148.9" y="28.2">3</text>
<text x="152.9" y="26.4">2</text>
<text x="152.9" y="28.2">4</text>
<text x="190" y="28" transform="rotate(-90 190 28)">1</text>
<text x="258.8" y="24.5">7</text>
<text x="258.8" y="26.4">9</text>
<text x="258.8" y="28.2">11</text>
<text x="262" y="26.4">10</text>
<text x="262" y="28.2">12</text>
<text x="262.8" y="24.5">8</text>
<text x="148.9" y="30.1">5</text>
<text x="152.9" y="30.1">6</text>
<text x="191" y="35.7" transform="rotate(-90 191 35.7)">-</text>
<text x="191" y="31.8" transform="rotate(-90 191 31.8)">+</text>
<text x="258.8" y="30.1">13</text>
<text x="258.8" y="31.9">15</text>
<text x="258.8" y="33.8">17</text>
<text x="258.8" y="35.7">19</text>
<text x="262" y="30.1">14</text>
<text x="262" y="31.9">16</text>
<text x="262" y="33.8">18</text>
<text x="262" y="35.7">20</text>
<text x="190" y="39.3" transform="rotate(-90 190 39.3)">2</text>
<text x="258.8" y="37.5">21</text>
<text x="258.8" y="39.4">23</text>
<text x="258.8" y="41.3">25</text>
<text x="262" y="37.5">22</text>
<text x="262" y="39.4">24</text>
<text x="262" y="41.3">26</text>
<text x="258.8" y="43.1">27</text>
<text x="262" y="43.1">28</text>
<text x="91.2" y="51.5">1</text>
<text x="91.2" y="53.4">2</text>
<text x="94.8" y="52.4">E0</text>
<text x="101.9" y="52.4">VCC</text>
<text x="108.1" y="51.5">8</text>
<text x="91.2" y="55.2">3</text>
<text x="91.2" y="58.9">7</text>
<text x="91.2" y="57.1">6</text>
<text x="94.8" y="54.3">E1</text>
<text x="94.8" y="56.2">E2</text>
<text x="94.8" y="59.9">WC</text>
<text x="95.2" y="58">SCL</text>
<text x="102" y="58">SDA</text>
<text x="108.1" y="57.1">5</text>
<text x="91.2" y="62.7">4</text>
<text x="94.8" y="63.6">GND</text>
<text x="135" y="74.8" transform="rotate(-90 135 74.8)">1</text>
<text x="136.9" y="74.8" transform="rotate(-90 136.9 74.8)">2</text>
<text x="74.5" y="88.6" transform="rotate(-90 74.5 88.6)">6</text>
<text x="77.3" y="88.6" transform="rotate(-90 77.3 88.6)">5</text>
<text x="80.1" y="88.6" transform="rotate(-90 80.1 88.6)">4</text>
<text x="82.9" y="88.6" transform="rotate(-90 82.9 88.6)">3</text>
<text x="85.7" y="88.6" transform="rotate(-90 85.7 88.6)">2</text>
<text x="88.5" y="88.6" transform="rotate(-90 88.5 88.6)">1</text>
<text x="258.8" y="86">1</text>
<text x="258.8" y="87.8">3</text>
<text x="258.8" y="89.7">5</text>
<text x="262.8" y="86">2</text>
<text x="262.8" y="87.8">4</text>
<text x="262.8" y="89.7">6</text>
<text x="75.4" y="94.3" transform="rotate(-90 75.4 94.3)">Vdd</text>
<text x="78.2" y="95" transform="rotate(-90 78.2 95)">GND</text>
<text x="81" y="95" transform="rotate(-90 81 95)">GND</text>
<text x="86.6" y="95" transform="rotate(-90 86.6 95)">GND</text>
<text x="258.8" y="91.5">7</text>
<text x="258.8" y="93.4">9</text>
<text x="258.8" y="95.3">11</text>
<text x="262" y="93.4">10</text>
<text x="262" y="95.3">12</text>
<text x="262.8" y="91.5">8</text>
<text x="70.7" y="99.9">7</text>
<text x="74.3" y="100.9">CS</text>
<text x="83.1" y="100.9">SCL/SPC</text>
<text x="83.8" y="97.6" transform="rotate(-90 83.8 97.6)">Reserved</text>
<text x="89.4" y="96.9" transform="rotate(-90 89.4 96.9)">Vdd_IO</text>
<text x="92.2" y="99.9">14</text>
<text x="112.6" y="96.2">1</text>
<text x="112.6" y="99.9">2</text>
<text x="116.3" y="97.1">NC</text>
<text x="116.3" y="100.9">GND</text>
<text x="121.6" y="99">Vout</text>
<text x="127.6" y="98.1">3</text>
<text x="127.6" y="101.8">4</text>
<text x="258.8" y="97.1">13</text>
<text x="258.8" y="99">15</text>
<text x="258.8" y="100.9">17</text>
<text x="262" y="97.1">14</text>
<text x="262" y="99">16</text>
<text x="262" y="100.9">18</text>
<text x="112.6" y="103.7">5</text>
<text x="116.3" y="104.6">GND</text>
<text x="122.2" y="102.7">Vcc</text>
<text x="258.8" y="102.7">19</text>
<text x="262" y="102.7">20</text>
<text x="74.5" y="112" transform="rotate(-90 74.5 112)">8</text>
<text x="75.4" y="108.3" transform="rotate(-90 75.4 108.3)">INT 1</text>
<text x="77.3" y="112" transform="rotate(-90 77.3 112)">9</text>
<text x="78.2" y="108.3" transform="rotate(-90 78.2 108.3)">INT 2</text>
<text x="80.1" y="112.8" transform="rotate(-90 80.1 112.8)">10</text>
<text x="81" y="108.3" transform="rotate(-90 81 108.3)">GND</text>
<text x="82.9" y="112.8" transform="rotate(-90 82.9 112.8)">11</text>
<text x="83.8" y="108.3" transform="rotate(-90 83.8 108.3)">GND</text>
<text x="85.7" y="112.8" transform="rotate(-90 85.7 112.8)">12</text>
<text x="86.6" y="108.3" transform="rotate(-90 86.6 108.3)">SDO</text>
<text x="88.5" y="112.8" transform="rotate(-90 88.5 112.8)">13</text>
<text x="89.4" y="108.3" transform="rotate(-90 89.4 108.3)">SDA/SDI</text>
<text x="83.8" y="144.6">1</text>
<text x="83.8" y="146.5">2</text>
<text x="83.8" y="148.4">3</text>
<text x="87.4" y="145.6">Vdd3</text>
<text x="87.4" y="147.4">PD0/OSCIN</text>
<text x="87.4" y="149.3">PD1/OSCOUT</text>
<text x="110.4" y="149.3">PB7/I2C1SDA</text>
<text x="114.9" y="147.4">BOOT0</text>
<text x="116.9" y="145.6">Vss3</text>
<text x="123" y="146.5">35</text>
<text x="123" y="144.6">36</text>
<text x="123" y="148.4">34</text>
<text x="83.8" y="150.2">4</text>
<text x="83.8" y="152.1">5</text>
<text x="83.8" y="153.9">6</text>
<text x="83.8" y="155.8">7</text>
<text x="87.4" y="151.2">NRST</text>
<text x="87.4" y="153">VssA</text>
<text x="87.4" y="154.9">VddA</text>
<text x="109.6" y="151.2">PB6/IC2C1SCL</text>
<text x="111.1" y="154.9">PB4/JNTRST</text>
<text x="117.4" y="153">PB5</text>
<text x="123" y="155.8">30</text>
<text x="123" y="152.1">32</text>
<text x="123" y="150.2">33</text>
<text x="123" y="153.9">31</text>
<text x="193.7" y="155.8">3</text>
<text x="193.7" y="150.2">4</text>
<text x="197.3" y="151.2">Vout Vin</text>
<text x="200.7" y="153">Shdn</text>
<text x="206.8" y="150.2">5</text>
<text x="206.8" y="152.1">1</text>
<text x="206.8" y="155.8">2</text>
<text x="82.9" y="161.4">10</text>
<text x="83.8" y="159.5">9</text>
<text x="83.8" y="157.7">8</text>
<text x="87.4" y="160.5">PA2/UART2TX</text>
<text x="87.4" y="156.7">PA0/WKUP</text>
<text x="87.4" y="158.6">PA1</text>
<text x="112.1" y="160.5">PA14/JTCK</text>
<text x="112.6" y="158.6">PA15/JTDI</text>
<text x="112.9" y="156.7">PB3/JTDO</text>
<text x="123" y="159.5">28</text>
<text x="123" y="161.4">27</text>
<text x="123" y="157.7">29</text>
<text x="197.3" y="156.7">Byp GND</text>
<text x="82.9" y="163.3">11</text>
<text x="82.9" y="165.1">12</text>
<text x="82.9" y="167">13</text>
<text x="87.4" y="162.3">PA3/UART2RX</text>
<text x="87.4" y="164.2">PA4/SPI1NSS</text>
<text x="87.4" y="166.1">PA5/SPI1SCK</text>
<text x="87.4" y="167.9">PA6/SPI1MISO</text>
<text x="110.7" y="167.9">PA12/USBDP</text>
<text x="112" y="166.1">PA13/JTMS</text>
<text x="116.5" y="162.3">Vdd2</text>
<text x="116.9" y="164.2">Vss2</text>
<text x="123" y="165.1">25</text>
<text x="123" y="167">24</text>
<text x="123" y="163.3">26</text>
<text x="165.8" y="165.1">1</text>
<text x="165.8" y="167">2</text>
<text x="169.4" y="166.1">Vbus</text>
<text x="169.4" y="167.9">D -</text>
<text x="82.9" y="168.8">14</text>
<text x="82.9" y="170.7">15</text>
<text x="82.9" y="172.6">16</text>
<text x="87.4" y="169.8">PA7/SPI1MOSI</text>
<text x="87.4" y="171.6">PB0/ADC12IN8</text>
<text x="87.4" y="173.5">PB1/ADC12IN9</text>
<text x="108.5" y="171.6">PA10/UART1RX</text>
<text x="109.4" y="173.5">PA9/UART1TX</text>
<text x="110.2" y="169.8">PA11/USBDM</text>
<text x="123" y="168.8">23</text>
<text x="123" y="172.6">21</text>
<text x="123" y="170.7">22</text>
<text x="165.8" y="168.8">3</text>
<text x="165.8" y="170.7">4</text>
<text x="165.8" y="172.6">5</text>
<text x="169.4" y="169.8">D+</text>
<text x="169.4" y="171.6">ID</text>
<text x="169.4" y="173.5">GND</text>
<text x="82.9" y="176.3">18</text>
<text x="82.9" y="174.4">17</text>
<text x="87.4" y="177.2">Vss1</text>
<text x="87.4" y="175.4">PB2/BOOT1</text>
<text x="116.5" y="177.2">Vdd1</text>
<text x="117.3" y="175.4">PA8</text>
<text x="123" y="174.4">20</text>
<text x="123" y="176.3">19</text>
<text x="165.8" y="176.3">6</text>
<text x="204.4" y="195.9">Title</text>
<text x="204.4" y="199.6">Size: A3</text>
<text x="204.4" y="202.4">Date: 25/08/2011</text>
<text x="216.9" y="200.6">Revision:rev C</text>
<text x="217.1" y="198.7">Number:</text>
<text x="220.3" y="202.4">Time: 15:38:27</text>
<text x="234.2" y="202.4">Sheet1 of 1</text>
</g>
<g font-size="1.7" fill="#4c4c4c">
<text x="20.7" y="41.3">GND</text>
<text x="112.3" y="40.3">GND</text>
<text x="188.7" y="44">GND</text>
<text x="20.7" y="48.7">GND</text>
<text x="250.2" y="49.6">GND</text>
<text x="268.8" y="49.6">GND</text>
<text x="84.3" y="72">GND</text>
<text x="75.9" y="83.2">GND</text>
<text x="84.3" y="83.2">GND</text>
<text x="103" y="90.6">GND</text>
<text x="110.4" y="90.6">GND</text>
<text x="15.4" y="107.4">GND</text>
<text x="147.7" y="113">GND</text>
<text x="78.7" y="118.6">GND</text>
<text x="108.5" y="114.8">GND</text>
<text x="160.7" y="114.8">GND</text>
<text x="60.1" y="127.9">GND</text>
<text x="67.5" y="127.9">GND</text>
<text x="39.6" y="142.8">GND</text>
<text x="129.3" y="145.6">GND</text>
<text x="148" y="147.4">GND</text>
<text x="76.6" y="153">GND</text>
<text x="129.3" y="164.2">GND</text>
<text x="183.1" y="163.3">GND</text>
<text x="205.4" y="163.3">GND</text>
<text x="211" y="163.3">GND</text>
<text x="218.5" y="163.3">GND</text>
<text x="190.5" y="168.8">GND</text>
<text x="73.8" y="177.2">GND</text>
<text x="127.4" y="181">GND</text>
<text x="158.9" y="180">GND</text>
<text x="162.6" y="183.7">GND</text>
</g>
<text font-size="1.3" fill="#0e0e0e" x="121.5" y="182">EPAD</text>
</svg>
